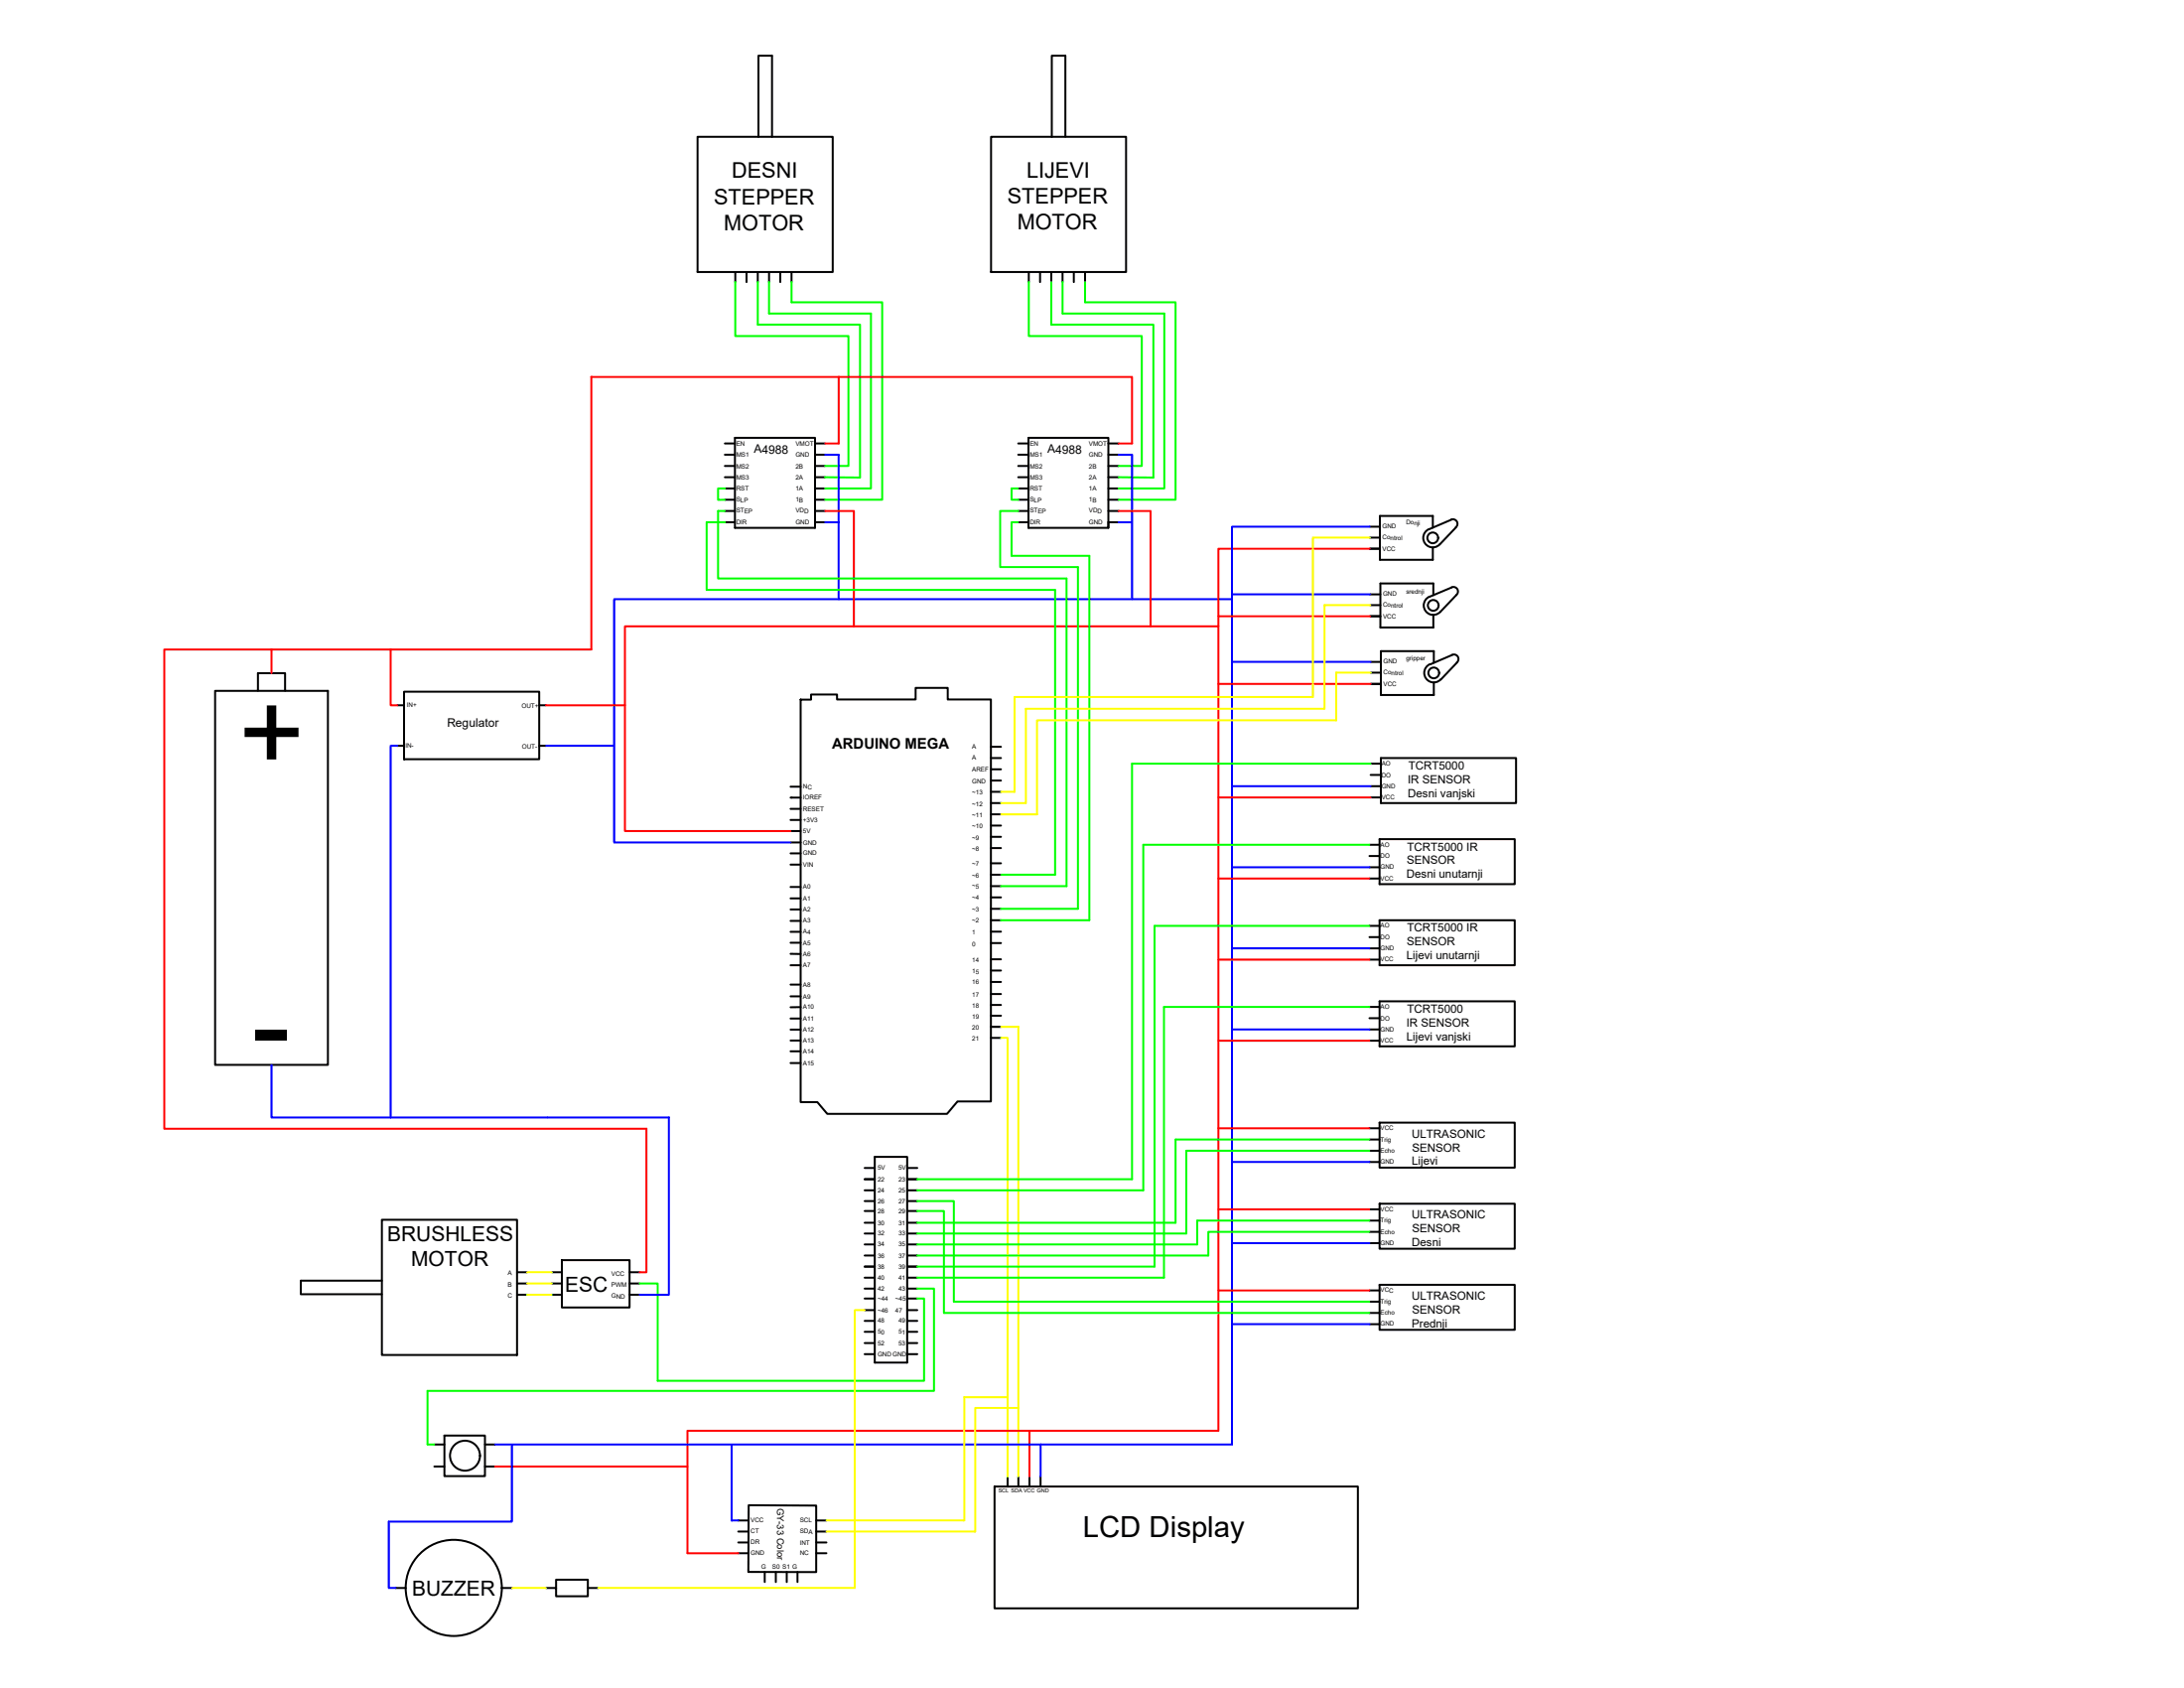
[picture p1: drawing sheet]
<svg xmlns="http://www.w3.org/2000/svg" width="279mm" height="216mm" viewBox="0 0 279 216" stroke-linecap="round" stroke-linejoin="round" font-family="sans-serif">
<!-- layer: 0 -->
<g fill="none" stroke="#000" stroke-width=".25">
<path d="M89.2 17.5h17.3v17.3h-17.3zM97 17.5v-10.4h1.8v10.4M126.8 17.5h17.3v17.3h-17.3zM134.6 17.5v-10.4h1.7v10.4M94.1 34.8v1.3M95.5 34.8v1.3M96.9 34.8v1.3M98.4 34.8v1.3M99.8 34.8v1.3M101.3 34.8v1.3M131.6 34.8v1.3M133.1 34.8v1.3"/>
<path d="M134.5 34.8v1.3M135.9 34.8v1.3M137.4 34.8v1.3M138.8 34.8v1.3M92.7 59.6h1.3M92.7 58.2h1.3M92.7 56.7h1.3M94 56h10.3v11.5h-10.3zM104.3 59.6h1.3M104.3 58.2h1.3M104.3 56.7h1.3M130.3 59.6h1.3"/>
<path d="M130.3 58.2h1.3M130.3 56.7h1.3M131.6 56h10.2v11.5h-10.2zM141.8 59.6h1.3M141.8 58.2h1.3M141.8 56.7h1.3M92.7 66.8h1.3M92.7 65.4h1.3M92.7 63.9h1.3M92.7 62.5h1.3M92.7 61h1.3M104.3 65.4h1.3"/>
<path d="M104.3 63.9h1.3M104.3 62.5h1.3M104.3 61h1.3M105.6 66.8h-1.3v.7M130.3 66.8h1.3M130.3 65.4h1.3M130.3 63.9h1.3M130.3 62.5h1.3M130.3 61h1.3M141.8 65.4h1.3M141.8 63.9h1.3M141.8 62.5h1.3"/>
<path d="M141.8 61h1.3M143.1 66.8h-1.3v.7M175.2 70.2h1.3M175.2 68.8h1.3M175.2 67.4h1.3M175.3 78.8h1.3M175.3 77.4h1.3M175.3 76h1.3M182.9 76.3a1.22 1.22 0 0 0-.5 1.8 1.22 1.22 0 0 0 1.8 .2l2.1-2.2a.58 .58 0 0 0 .1-.7 .58 .58 0 0 0-.7-.3l-2.8 1.2M183.3 67.5v-1.5h-6.8v5.6h6.8v-1.6M183.4 76.1v-1.5h-6.8v5.7h6.8v-1.7M185.6 66.5a.59 .59 0 0 1 .8 .2 .59 .59 0 0 1-.2 .8l-2 2.1a1.22 1.22 0 0 1-1.9-.1 1.22 1.22 0 0 1 .5-1.8"/>
<path d="M185.7 66.5l-2.9 1.2M27.5 88.4h14.5v47.8h-14.5zM33 88.4v-2.3h3.5v2.3M50.8 90.2h.9M50.8 95.4h.9M51.7 88.5h17.3v8.6h-17.3zM69 90.2h.9M69 95.4h.9M102.4 89.5h1.4v-.7h3.3v.7h10v-1.5h4.1v1.5h5.6v51.4h-4.3l-1.3 1.6h-15.4l-1.2-1.5h-2.2zM126.8 99.8h1.3M126.8 98.4h1.3M126.8 97h1.3"/>
<path d="M126.8 95.5h1.3M175.3 99.1h1.4M175.3 97.7h1.4M175.4 87.5h1.3M175.4 86h1.3M175.4 84.7h1.3M176.7 97h17.3v5.7h-17.3zM182.9 84.9a1.22 1.22 0 0 0-.5 1.9 1.22 1.22 0 0 0 1.9 .1M183.4 84.8v-1.5h-6.7v5.6h6.7v-1.6M186.4 84.7a.58 .58 0 0 0 .1-.7 .58 .58 0 0 0-.7-.2l-2.8 1.2M186.4 84.8l-2.1 2.1M101.1 102h1.3"/>
<path d="M101.1 103.5h1.3M101.1 104.9h1.3M101.1 107.8h1.3M101.1 106.3h1.3M101.1 109.1h1.3M101.1 110.6h1.3M101.1 113.4h1.3M101.1 114.9h1.3M101.1 116.3h1.3M101.1 117.8h1.3M101.1 119.2h1.3M101.1 100.6h1.3"/>
<path d="M126.8 119.2h1.3M126.8 117.7h1.3M126.8 116.2h1.3M126.8 114.8h1.3M126.8 113.3h1.3M126.8 111.9h1.3M126.8 110.4h1.3M126.8 108.5h1.3M126.8 107h1.3M126.8 105.6h1.3M126.8 104.2h1.3M126.8 102.7h1.3"/>
<path d="M126.8 101.3h1.3M175.2 119.9h1.3M175.2 118.4h1.3M175.2 109.5h1.3M175.2 110.9h1.3M175.2 112.4h1.3M175.2 108h1.3M175.3 100.6h1.4M175.3 102h1.4M176.5 117.7h17.3v5.8h-17.3zM176.5 107.3h17.3v5.8h-17.3zM101.1 120.6h1.3"/>
<path d="M101.1 122h1.3M101.1 123.5h1.3M101.1 125.9h1.3M101.1 127.4h1.3M101.1 130.3h1.3M101.1 131.7h1.3M101.1 133.1h1.3M101.1 134.5h1.3M101.1 136h1.3M102.4 128.8h-1.3M126.8 132.8h1.3M126.8 131.3h1.3"/>
<path d="M126.8 129.9h1.3M126.8 128.5h1.3M126.8 127.1h1.3M126.8 125.6h1.3M126.8 124.1h1.3M126.8 122.7h1.3M126.8 120.6h1.3M175.2 133.1h1.3M175.2 130.2h1.3M175.2 131.7h1.3M175.2 128.8h1.3M175.2 121.3h1.3"/>
<path d="M175.2 122.7h1.3M176.5 128.1h17.3v5.7h-17.3zM48.9 156h17.2v17.3h-17.2zM110.6 149.4h1.3M110.6 150.8h1.3M110.6 152.2h1.3M110.6 153.6h1.3M110.6 159.2h1.3M110.6 157.8h1.3M110.6 156.4h1.3M110.6 154.9h1.3M111.9 148h4.2v26.3h-4.2z"/>
<path d="M116.1 149.4h1.2M116.1 150.8h1.2M116.1 152.2h1.2M116.1 153.6h1.2M116.1 159.2h1.2M116.1 157.8h1.2M116.1 156.4h1.2M116.1 154.9h1.2M175.2 145.7h1.3M175.2 147.2h1.3M175.2 148.6h1.3M175.2 144.3h1.3"/>
<path d="M175.2 156.1h1.3M175.2 157.6h1.3M175.2 159h1.3M175.2 154.7h1.3M176.5 143.6h17.3v5.7h-17.3zM176.5 154h17.3v5.7h-17.3zM48.9 163.8h-10.4v1.7h10.4M66.1 165.6h1.3M66.1 164.2h1.3M66.1 162.7h1.3M70.6 165.6h1.3M70.6 164.2h1.3"/>
<path d="M70.6 162.7h1.3M71.9 161.2h8.6v6h-8.6zM80.5 165.6h1.3M80.5 164.2h1.3M80.5 162.7h1.3M110.6 160.6h1.3M110.6 162h1.3M110.6 163.4h1.3M110.6 164.8h1.3M110.6 171.8h1.3M110.6 170.3h1.3M110.6 168.9h1.3"/>
<path d="M110.6 167.6h1.3M110.6 166.1h1.3M110.6 173.2h1.3M116.1 160.6h1.2M116.1 162h1.2M116.1 163.4h1.2M116.1 164.8h1.2M116.1 171.8h1.2M116.1 170.3h1.2M116.1 168.9h1.2M116.1 167.6h1.2M116.1 166.1h1.2"/>
<path d="M116.1 173.2h1.2M175.2 166.5h1.3M175.2 167.9h1.3M175.2 169.4h1.3M175.2 165.1h1.3M176.5 164.3h17.3v5.8h-17.3zM55.6 184.8h1.3M55.6 187.6h1.3M56.9 183.6h5.1v5.2h-5.1zM62 184.8h1.3M62 187.6h1.3M94.4 194.5h1.4"/>
<path d="M94.4 195.9h1.4M94.4 197.3h1.4M94.4 198.7h1.4M104.4 194.5h1.3M104.4 195.9h1.3M104.4 197.3h1.3M104.4 198.7h1.3M127.2 190.1h46.5v15.6h-46.5zM128.9 188.8v1.3M130.3 188.8v1.3M131.7 188.8v1.3M133.1 188.8v1.3"/>
<path d="M50.6 203.1h1.3M64.2 203.1h1.3M69.8 203.1h1.3v1.1h4.1v-2.2h-4.1v1.1M75.2 203.1h1.3M95.7 201.1l.1-8.6 8.6 .1v8.5h-8.6M97.8 201.1v1.2M99.3 201.1v1.2M100.6 201.1v1.2M102 201.1v1.2"/>
<circle cx="183.3" cy="68.8" r=".69"/>
<circle cx="183.4" cy="77.4" r=".69"/>
<circle cx="183.4" cy="86.1" r=".69"/>
<circle cx="59.5" cy="186.2" r="1.92"/>
<circle cx="58" cy="203.1" r="6.1"/>
</g>
<!-- layer: data -->
<g fill="none" stroke="#0f0" stroke-width=".25">
<path d="M94.1 36.1v6.9h14.4v16.6h-2.9M96.9 36.1v5.4h13.1v19.6l-4.4-.1M98.4 36.1v4h13v22.4h-5.8M101.3 36.1v2.6h11.6v25.2h-7.3M131.6 36.1v6.9h14.5v16.6h-3M134.5 36.1v5.4h13.1v19.6l-4.5-.1M135.9 36.1v4h13v22.4h-5.8M138.8 36.1v2.6h11.6v25.2h-7.3M92.7 62.5h-.8v1.4h.8M92.7 65.4h-.8v8.6h44.5v39.3h-8.3M92.7 66.8h-2.3v8.7h44.6v36.4h-6.9M130.3 62.5h-.9v1.4h.9"/>
<path d="M130.3 66.8h-.9v4.3h10v46.6h-11.3M130.3 65.4h-2.3v7.1h9.9v43.7h-9.8M175.3 97.7h-30.5v53.1h-27.5M175.2 108h-28.9v44.2h-29M175.2 118.4h-27.5v43.6h-30.4M175.2 128.8h-26.3v34.6h-31.6M117.3 154.9h3.5v13h54.4M117.3 153.6h4.7v12.9h53.2M175.2 157.6h-20.6v3h-37.3M175.2 145.7h-24.8v10.7h-33.1M175.2 147.2h-23.4v10.6h-34.5M175.2 156.1h-22v3.1h-35.9"/>
<path d="M81.8 164.2h2.3v12.4h34.1v-10.5h-.9M117.3 164.8h2.2v13.1h-64.8v6.9h.9"/>
</g>
<!-- layer: negative -->
<g fill="none" stroke="#00f" stroke-width=".25">
<path d="M105.6 58.2h1.7v8.6M143.1 58.2h1.7v8.6M105.6 66.8h1.7v9.8M143.1 66.8h1.7v9.8M157.6 76h17.7M175.2 67.4h-17.6v9.2M50.8 95.4h-.8v47.5M69.9 95.4h8.7M157.6 84.7h17.8M101.1 107.8h-22.5v-31.2h79v108.2h-24.5M157.6 100.6h17.7M157.6 110.9h17.6"/>
<path d="M34.7 136.2v6.7h15.3M157.6 121.3h17.6M157.6 131.7h17.6M50 142.9h35.6v22.7h-3.8M157.6 148.6h17.6M157.6 159h17.6M157.6 169.4h17.6M63.3 184.8h30.3M65.5 184.8v9.8h-15.8v8.5h.9M133.1 184.8h-39.5v9.7h.8M133.1 184.8v4"/>
</g>
<!-- layer: positive -->
<g fill="none" stroke="#f00" stroke-width=".25">
<path d="M107.3 48.2v8.5h-1.7M143.1 56.7h1.7v-8.5h-69.2v34.9h-40.9v3M105.6 65.4h3.6v14.7M143.1 65.4h4.1v14.7M155.9 78.8h19.4M175.2 70.2h-19.3v9.9M34.7 83.1h-13.7v61.3h61.7v18.3h-.9M50 83.1v7.1h.8M69.9 90.2h10M155.9 87.5h19.5M101.1 106.3h-21.2v-26.2h76v102.9h-24.2M155.9 102h19.4"/>
<path d="M155.9 112.4h19.3M155.9 122.7h19.3M155.9 133.1h19.3M155.9 144.3h19.3M155.9 154.7h19.3M155.9 165.1h19.3M63.3 187.6h24.6M131.7 183h-43.8v15.7h6.5M131.7 183v5.8"/>
</g>
<!-- layer: data2 -->
<path d="M175.2 68.8h-7.2v20.3h-38.2v12.2h-1.7M175.3 77.4h-5.9v13.2h-38.2v12.1h-3.1M175.4 86h-4.5v6.1h-38.2v12.1h-4.6M128.1 132.8h.8v56M128.1 131.3h2.2v57.5M67.4 162.7h3.2M67.4 164.2h3.2M67.4 165.6h3.2M110.6 167.6h-1.3v35.5h-32.8M128.9 178.7h-5.5v15.8h-17.7M130.3 180.1h-5.5v15.8h-19.1M65.5 203.1h4.3" fill="none" stroke="#ff0" stroke-width=".25"/>
<g font-size="14.6">
<text x="30.5" y="98.8">+</text>
<text x="32.3" y="136.2">-</text>
</g>
<text font-size="3.7" x="138.5" y="196.6">LCD Display</text>
<g font-size="2.8">
<text x="93.6" y="22.8">DESNI</text>
<text x="131.3" y="22.8">LIJEVI</text>
<text x="91.3" y="26.1">STEPPER</text>
<text x="92.6" y="29.4">MOTOR</text>
<text x="128.9" y="26.1">STEPPER</text>
<text x="130.1" y="29.4">MOTOR</text>
</g>
<g font-size="2.7">
<text x="49.6" y="158.7">BRUSHLESS</text>
<text x="52.6" y="161.9">MOTOR</text>
<text x="72.3" y="165.2">ESC</text>
<text x="52.7" y="204.1">BUZZER</text>
</g>
<text font-size="1.9" x="106.4" y="95.7">ARDUINO MEGA</text>
<g font-size="1.5">
<text x="96.5" y="58" transform="rotate(1 96.5 58)">A4988</text>
<text x="134" y="58" transform="rotate(1 134 58)">A4988</text>
<text x="57.2" y="92.9" transform="rotate(1 57.2 92.9)">Regulator</text>
<text x="180.1" y="100.2">IR SENSOR</text>
<text x="180.1" y="101.9">Desni vanjski</text>
<text x="180.2" y="98.4">TCRT5000</text>
<text x="179.9" y="112.3">Desni unutarnji</text>
<text x="180" y="110.5">SENSOR</text>
<text x="180" y="108.8">TCRT5000 IR</text>
<text x="180" y="119.2">TCRT5000 IR</text>
<text x="179.9" y="122.7">Lijevi unutarnji</text>
<text x="180" y="120.9">SENSOR</text>
<text x="179.9" y="131.3">IR SENSOR</text>
<text x="180" y="129.5">TCRT5000</text>
<text x="179.9" y="133">Lijevi vanjski</text>
<text x="180.6" y="145.5">ULTRASONIC</text>
<text x="180.6" y="149">Lijevi</text>
<text x="180.7" y="147.3">SENSOR</text>
<text x="180.6" y="155.9">ULTRASONIC</text>
<text x="180.6" y="159.4">Desni</text>
<text x="180.7" y="157.7">SENSOR</text>
<text x="180.6" y="166.3">ULTRASONIC</text>
<text x="180.6" y="169.8">Prednji</text>
<text x="180.7" y="168">SENSOR</text>
</g>
<text font-size="1.2" x="99.4" y="192.9" transform="rotate(90 99.4 192.9)">GY-33 Color</text>
<g font-size=".8">
<text x="94.2" y="57">EN</text>
<text x="94.2" y="59.9">MS2</text>
<text x="94.2" y="58.4" transform="rotate(1 94.2 58.4)">MS1</text>
<text x="101.8" y="59.9">2B</text>
<text x="101.8" y="57" transform="rotate(1 101.8 57)">VMOT</text>
<text x="101.8" y="58.4" transform="rotate(1 101.8 58.4)">GND</text>
<text x="131.7" y="57">EN</text>
<text x="131.7" y="59.9">MS2</text>
<text x="131.7" y="58.4" transform="rotate(1 131.7 58.4)">MS1</text>
<text x="139.3" y="59.9">2B</text>
<text x="139.3" y="57" transform="rotate(1 139.3 57)">VMOT</text>
<text x="139.3" y="58.4" transform="rotate(1 139.3 58.4)">GND</text>
<text x="94.2" y="61.4" transform="rotate(1 94.2 61.4)">MS3</text>
<text x="94.2" y="62.7" transform="rotate(1 94.2 62.7)">RST</text>
<text x="94.2" y="64.2" transform="rotate(1 94.2 64.2)">SLP</text>
<text x="94.2" y="65.6" transform="rotate(1 94.2 65.6)">STEP</text>
<text x="101.8" y="61.4">2A</text>
<text x="101.8" y="62.7">1A</text>
<text x="101.8" y="64.2" transform="rotate(1 101.8 64.2)">1B</text>
<text x="101.8" y="65.6" transform="rotate(1 101.8 65.6)">VDD</text>
<text x="131.7" y="61.4" transform="rotate(1 131.7 61.4)">MS3</text>
<text x="131.7" y="62.7" transform="rotate(1 131.7 62.7)">RST</text>
<text x="131.7" y="64.2" transform="rotate(1 131.7 64.2)">SLP</text>
<text x="131.7" y="65.6" transform="rotate(1 131.7 65.6)">STEP</text>
<text x="139.3" y="61.4">2A</text>
<text x="139.3" y="62.7">1A</text>
<text x="139.3" y="64.2" transform="rotate(1 139.3 64.2)">1B</text>
<text x="139.3" y="65.6" transform="rotate(1 139.3 65.6)">VDD</text>
<text x="94.2" y="67" transform="rotate(1 94.2 67)">DIR</text>
<text x="101.8" y="67" transform="rotate(1 101.8 67)">GND</text>
<text x="131.7" y="67" transform="rotate(1 131.7 67)">DIR</text>
<text x="139.3" y="67" transform="rotate(1 139.3 67)">GND</text>
<text x="176.8" y="67.6">GND</text>
<text x="176.8" y="69">Control</text>
<text x="176.8" y="70.4">VCC</text>
<text x="179.9" y="67.1" transform="rotate(1 179.9 67.1)">Donji</text>
<text x="176.9" y="77.7">Control</text>
<text x="176.9" y="76.2" transform="rotate(1 176.9 76.2)">GND</text>
<text x="179.9" y="76" transform="rotate(1 179.9 76)">srednji</text>
<text x="176.9" y="79.1" transform="rotate(1 176.9 79.1)">VCC</text>
<text x="177" y="86.3">Control</text>
<text x="177" y="84.9" transform="rotate(1 177 84.9)">GND</text>
<text x="177" y="87.7" transform="rotate(1 177 87.7)">VCC</text>
<text x="179.9" y="84.4">gripper</text>
<text x="51.9" y="95.6">IN-</text>
<text x="52" y="90.5">IN+</text>
<text x="66.7" y="90.5" transform="rotate(1 66.7 90.5)">OUT+</text>
<text x="66.8" y="95.7" transform="rotate(1 66.8 95.7)">OUT-</text>
<text x="124.4" y="95.7">A</text>
<text x="102.7" y="100.9" transform="rotate(1 102.7 100.9)">NC</text>
<text x="124.4" y="97.2">A</text>
<text x="124.4" y="98.7" transform="rotate(1 124.4 98.7)">AREF</text>
<text x="124.4" y="100.2" transform="rotate(1 124.4 100.2)">GND</text>
<text x="124.4" y="101.6" transform="rotate(1 124.4 101.6)">~13</text>
<text x="176.7" y="99.4">DO</text>
<text x="176.7" y="100.8">GND</text>
<text x="176.7" y="97.9" transform="rotate(1 176.7 97.9)">AO</text>
<text x="102.7" y="102.3">IOREF</text>
<text x="102.7" y="103.7">RESET</text>
<text x="102.7" y="106.5">5V</text>
<text x="102.7" y="105.1" transform="rotate(1 102.7 105.1)">+3V3</text>
<text x="124.4" y="103.1">~12</text>
<text x="124.4" y="104.5">~11</text>
<text x="124.4" y="105.9" transform="rotate(1 124.4 105.9)">~10</text>
<text x="124.4" y="107.4" transform="rotate(1 124.4 107.4)">~9</text>
<text x="176.7" y="102.2">VCC</text>
<text x="102.7" y="110.9">VIN</text>
<text x="102.7" y="113.7">A0</text>
<text x="102.7" y="108" transform="rotate(1 102.7 108)">GND</text>
<text x="102.7" y="109.4" transform="rotate(1 102.7 109.4)">GND</text>
<text x="124.4" y="108.9">~8</text>
<text x="124.4" y="110.8">~7</text>
<text x="124.4" y="112.3">~6</text>
<text x="124.4" y="113.6" transform="rotate(1 124.4 113.6)">~5</text>
<text x="176.6" y="109.8">DO</text>
<text x="176.6" y="111.2">GND</text>
<text x="176.6" y="112.6">VCC</text>
<text x="176.6" y="108.3" transform="rotate(1 176.6 108.3)">AO</text>
<text x="102.7" y="116.6">A2</text>
<text x="102.7" y="118">A3</text>
<text x="102.7" y="115.2" transform="rotate(1 102.7 115.2)">A1</text>
<text x="102.7" y="119.4" transform="rotate(1 102.7 119.4)">A4</text>
<text x="124.4" y="116.6">~3</text>
<text x="124.4" y="118">~2</text>
<text x="124.4" y="119.5">1</text>
<text x="124.4" y="115.1" transform="rotate(1 124.4 115.1)">~4</text>
<text x="176.6" y="118.7" transform="rotate(1 176.6 118.7)">AO</text>
<text x="102.7" y="120.9">A5</text>
<text x="102.7" y="123.7">A7</text>
<text x="102.7" y="122.3" transform="rotate(1 102.7 122.3)">A6</text>
<text x="124.4" y="123.1">14</text>
<text x="124.4" y="125.9">16</text>
<text x="124.4" y="124.5" transform="rotate(1 124.4 124.5)">15</text>
<text x="124.4" y="121" transform="rotate(3 124.4 121)">0</text>
<text x="176.6" y="120.1">DO</text>
<text x="176.6" y="121.6">GND</text>
<text x="176.6" y="123">VCC</text>
<text x="102.7" y="126.2">A8</text>
<text x="102.7" y="127.7">A9</text>
<text x="102.7" y="129">A10</text>
<text x="102.7" y="130.5" transform="rotate(1 102.7 130.5)">A11</text>
<text x="102.7" y="132" transform="rotate(1 102.7 132)">A12</text>
<text x="124.4" y="127.5">17</text>
<text x="124.4" y="129">18</text>
<text x="124.4" y="131.7">20</text>
<text x="124.4" y="130.3" transform="rotate(1 124.4 130.3)">19</text>
<text x="176.6" y="130.5">DO</text>
<text x="176.6" y="131.9">GND</text>
<text x="176.6" y="129" transform="rotate(1 176.6 129)">AO</text>
<text x="102.7" y="134.7">A14</text>
<text x="102.7" y="133.4" transform="rotate(1 102.7 133.4)">A13</text>
<text x="102.7" y="136.2" transform="rotate(1 102.7 136.2)">A15</text>
<text x="124.4" y="133.1">21</text>
<text x="176.6" y="133.3">VCC</text>
<text x="112.3" y="149.7">5V</text>
<text x="114.9" y="149.7">5V</text>
<text x="176.6" y="146">Trig</text>
<text x="176.6" y="147.4">Echo</text>
<text x="176.6" y="148.9">GND</text>
<text x="176.6" y="144.5" transform="rotate(1 176.6 144.5)">VCC</text>
<text x="112.3" y="152.5">24</text>
<text x="112.3" y="155.2">28</text>
<text x="112.3" y="151.1" transform="rotate(1 112.3 151.1)">22</text>
<text x="112.3" y="154" transform="rotate(1 112.3 154)">26</text>
<text x="114.9" y="152.5">25</text>
<text x="114.9" y="155.2">29</text>
<text x="114.9" y="151.1" transform="rotate(1 114.9 151.1)">23</text>
<text x="114.9" y="154" transform="rotate(1 114.9 154)">27</text>
<text x="176.6" y="154.9" transform="rotate(1 176.6 154.9)">VCC</text>
<text x="112.3" y="156.7">30</text>
<text x="112.3" y="159.4">34</text>
<text x="112.3" y="158" transform="rotate(1 112.3 158)">32</text>
<text x="112.3" y="160.9" transform="rotate(1 112.3 160.9)">36</text>
<text x="114.9" y="156.7">31</text>
<text x="114.9" y="159.4">35</text>
<text x="114.9" y="158" transform="rotate(1 114.9 158)">33</text>
<text x="114.9" y="160.9" transform="rotate(1 114.9 160.9)">37</text>
<text x="176.6" y="156.4">Trig</text>
<text x="176.6" y="157.8">Echo</text>
<text x="176.6" y="159.2">GND</text>
<text x="64.9" y="164.5">B</text>
<text x="64.9" y="166">C</text>
<text x="64.9" y="163.1" transform="rotate(2 64.9 163.1)">A</text>
<text x="78.2" y="164.6">PWM</text>
<text x="78.2" y="163.2" transform="rotate(1 78.2 163.2)">VCC</text>
<text x="78.2" y="166" transform="rotate(1 78.2 166)">GND</text>
<text x="112.3" y="162.3">38</text>
<text x="112.3" y="163.7">40</text>
<text x="112.3" y="165.2">42</text>
<text x="112.3" y="167.9">~46</text>
<text x="112.3" y="166.4" transform="rotate(1 112.3 166.4)">~44</text>
<text x="114.5" y="167.9">47</text>
<text x="114.5" y="166.4" transform="rotate(1 114.5 166.4)">~45</text>
<text x="114.9" y="162.3">39</text>
<text x="114.9" y="163.7">41</text>
<text x="114.9" y="165.2">43</text>
<text x="176.6" y="166.8">Trig</text>
<text x="176.6" y="165.3" transform="rotate(1 176.6 165.3)">VCC</text>
<text x="112.3" y="169.2">48</text>
<text x="112.3" y="172.1">52</text>
<text x="112.3" y="170.6" transform="rotate(1 112.3 170.6)">50</text>
<text x="112.3" y="173.5" transform="rotate(1 112.3 173.5)">GND GND</text>
<text x="114.9" y="169.2">49</text>
<text x="114.9" y="172.1">53</text>
<text x="114.9" y="170.6" transform="rotate(1 114.9 170.6)">51</text>
<text x="176.6" y="168.2">Echo</text>
<text x="176.6" y="169.6">GND</text>
<text x="96" y="194.7">VCC</text>
<text x="96" y="196.1">CT</text>
<text x="96" y="197.5">DR</text>
<text x="102.3" y="197.6">INT</text>
<text x="102.3" y="194.7" transform="rotate(1 102.3 194.7)">SCL</text>
<text x="102.3" y="196.1" transform="rotate(1 102.3 196.1)">SDA</text>
<text x="96" y="198.8" transform="rotate(1 96 198.8)">GND</text>
<text x="97.4" y="200.7">G</text>
<text x="98.8" y="200.7">S0 S1 G</text>
<text x="102.3" y="198.9" transform="rotate(1 102.3 198.9)">NC</text>
</g>
<text font-size=".7" x="127.7" y="190.9" transform="rotate(1 127.7 190.9)">SCL SDA VCC GND</text>
</svg>
